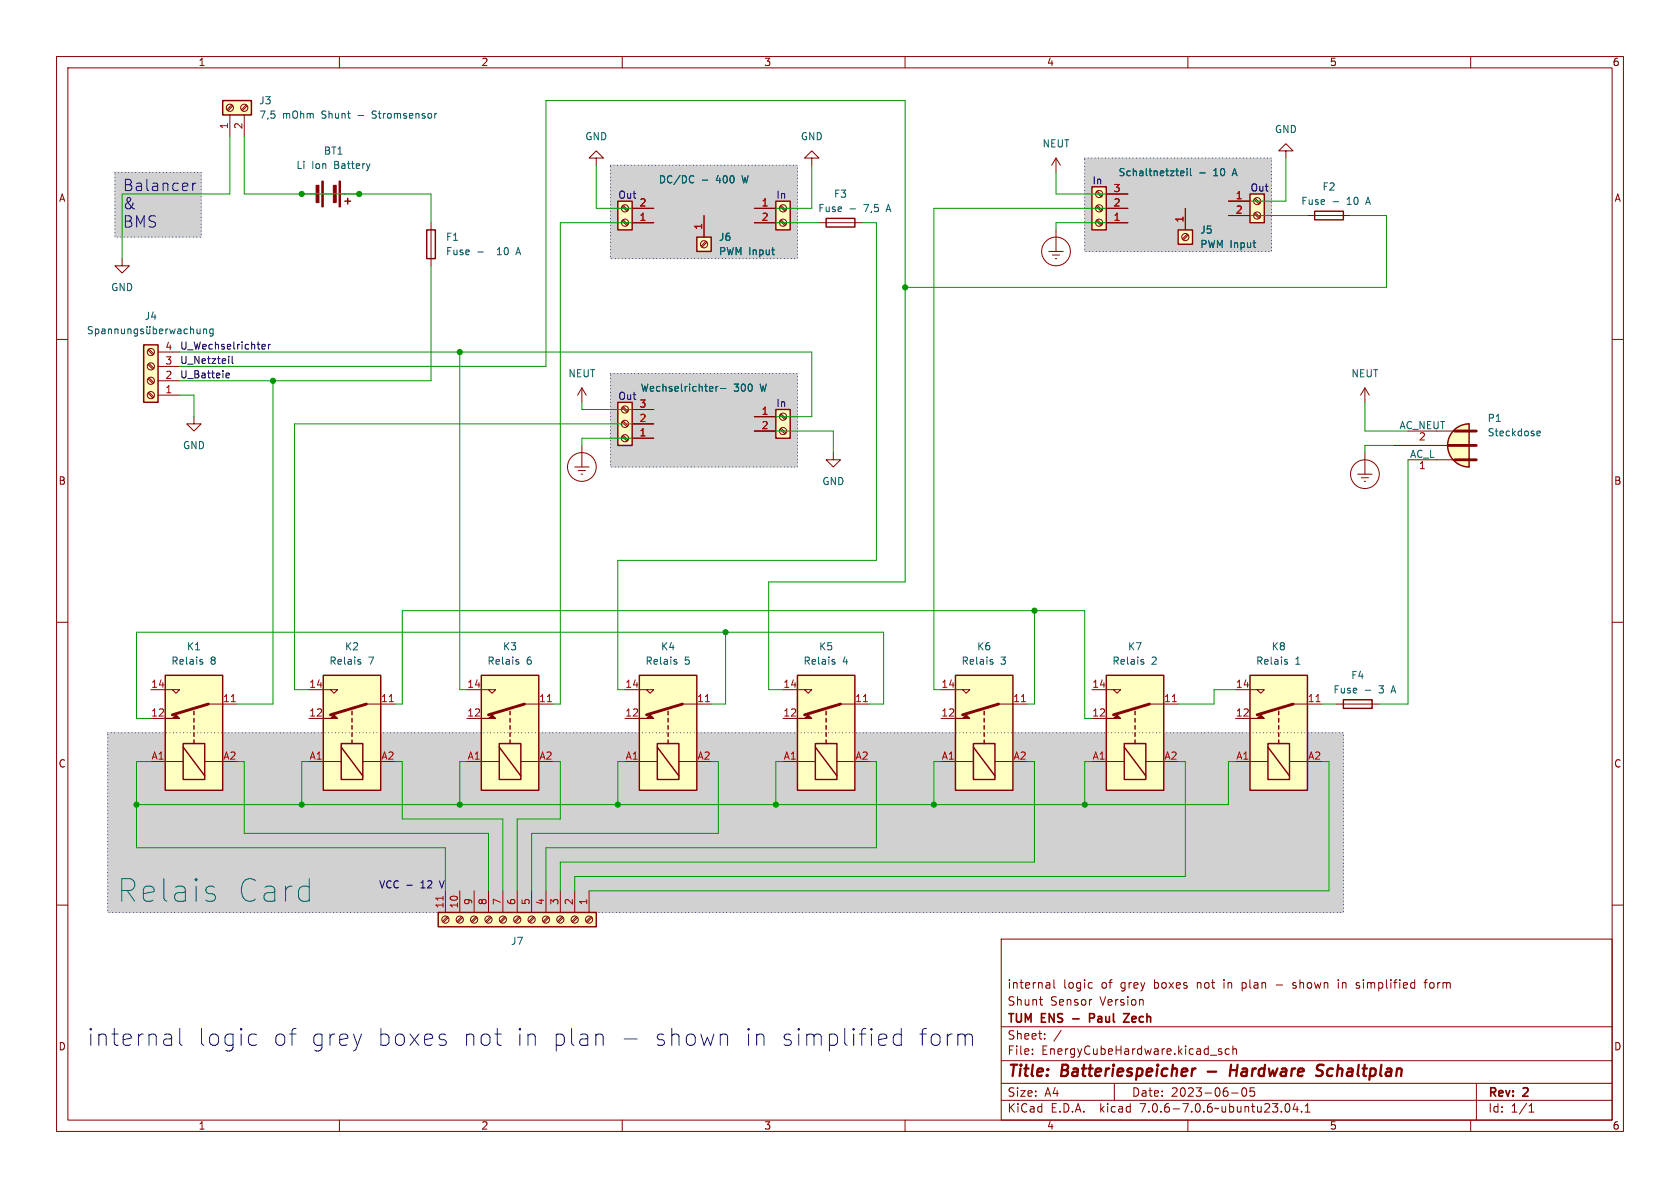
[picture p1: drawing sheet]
<svg xmlns="http://www.w3.org/2000/svg" width="297mm" height="210mm" viewBox="0 0 297 210" stroke-linecap="round" stroke-linejoin="round" font-family="sans-serif">
<g fill="none" stroke="#840000" stroke-width=".18">
<path d="M10 10h277v190h-277zM12 12h273v186h-273zM41 18.5l-.9 .9M41.1 18.7l-.8 .9M43.5 18.5l-.8 .9M43.7 18.7l-.9 .9M60 10v2M110 10v2M160 10v2M210 10v2M260 10v2M40.6 20.3v3.8"/>
<path d="M43.2 20.3v3.8M53.3 34.3h2.6M57.4 34.3h.3M57.9 34.3h.3M58.4 34.3h.3M60.2 34.3h3.3M76.2 39.4v7.6M105.4 27.9h1.3l-1.3-1.2-1.3 1.2h1.3v1.3M110 36.5l.8 .8M110 39l.8 .9M110.2 36.3l.8 .9M110.2 38.9l.8 .8"/>
<path d="M111.8 39.4h3.8M111.8 36.8h3.8M124.5 38.1v3.8M133.3 39.4h3.9M133.3 36.8h3.9M137.9 39l.9 .9M137.9 36.5l.9 .8M138.1 38.9l.8 .8M138.1 36.3l.8 .9M143.5 27.9h1.3l-1.3-1.2-1.3 1.2h1.3v1.3M144.8 39.4h7.6M186.7 27.9v2.6"/>
<path d="M186.7 27.9l-.8 1.3M186.7 27.9l.8 1.3M193.8 34l.9 .8M193.8 36.5l.9 .8M193.8 39l.9 .9M194 33.8l.8 .8M194 36.3l.8 .9M194 38.9l.8 .8M195.6 34.3h3.8M195.6 39.4h3.8M195.6 36.8h3.8M209.5 36.8v3.8"/>
<path d="M217.2 38.1h3.8M217.2 35.6h3.8M221.7 37.8l.9 .8M221.7 35.2l.9 .9M221.9 37.6l.9 .8M221.9 35.1l.9 .8M227.3 26.7h1.3l-1.3-1.3-1.2 1.3h1.2v1.2M231.1 38.1h7.7M10 60h2M21.6 45.7v1.3h1.3l-1.3 1.3-1.3-1.3h1.3M124.8 42.6l-.8 .9M125 42.8l-.9 .9"/>
<path d="M185.4 44.5h2.6M186.1 45.1h1.2M186.6 45.7h.2M186.7 40.6v3.9M209.9 41.4l-.9 .8M210.1 41.6l-.9 .8M285 60h2M26.2 61.9l.8 .8M26.2 64.4l.8 .9M26.2 67l.8 .8M26.2 69.5l.8 .9M26.3 61.7l.9 .9"/>
<path d="M26.3 64.3l.9 .8M26.3 66.8l.9 .8M26.3 69.3l.9 .9M27.9 69.9h3.8M27.9 67.3h3.8M27.9 64.8h3.8M27.9 62.2h3.8M34.3 73.7v1.2h1.3l-1.3 1.3-1.3-1.3h1.3M102.9 68.6v2.5M102.9 78.7v3.9M102.9 68.6l-.8 1.3M102.9 68.6l.7 1.3"/>
<path d="M110 72.1l.8 .8M110 74.6l.8 .8M110 77.1l.8 .9M110.2 71.9l.8 .8M110.2 74.4l.8 .9M110.2 77l.8 .8M111.8 77.5h3.8M111.8 74.9h3.8M111.8 72.4h3.8M133.3 76.2h3.9M133.3 73.7h3.9M137.9 75.9l.9 .8"/>
<path d="M137.9 73.3l.9 .9M138.1 75.7l.8 .8M138.1 73.2l.8 .8M241.3 68.6v2.5M241.3 68.6l-.8 1.3M241.3 68.6l.8 1.3M246.4 78.7h14.6M246.4 78.7h.1M248.9 76.2h8.3M101.6 82.6h2.5M102.2 83.2h1.3M102.7 83.8h.3"/>
<path d="M147.3 80v1.3h1.3l-1.3 1.3-1.3-1.3h1.3M240 83.8h2.6M240.7 84.5h1.2M241.2 85.1h.2M241.3 80v3.8M248.9 81.3h8.3M10 110h2M285 110h2M26.7 121.9h5l-.6 .7-.6-.7M26.7 134.6h5.7M26.7 127h2.5M36.2 134.6h3.2"/>
<path d="M36.8 124.5h5.1M54.6 121.9h5.1l-.6 .7-.7-.7M54.6 134.6h5.7M54.6 127h2.5M64.1 134.6h3.2M64.8 124.5h5M82.5 121.9h5.1l-.6 .7-.6-.7M82.5 134.6h5.8M82.5 127h2.6M92.1 134.6h3.1M92.7 124.5h5.1M110.5 121.9h5.1l-.7 .7-.6-.7"/>
<path d="M110.5 134.6h5.7M110.5 127h2.5M120 134.6h3.2M120.6 124.5h5.1M138.4 121.9h5.1l-.6 .7-.7-.7M138.4 134.6h5.7M138.4 127h2.6M148 134.6h3.1M148.6 124.5h5.1M166.4 121.9h5l-.6 .7-.6-.7M166.4 134.6h5.7M166.4 127h2.5"/>
<path d="M175.9 134.6h3.2M176.5 124.5h5.1M193 121.9h5.1l-.6 .7-.7-.7M193 134.6h5.8M193 127h2.6M202.6 134.6h3.1M203.2 124.5h5.1M218.4 121.9h5.1l-.6 .7-.7-.7M218.4 134.6h5.8M218.4 127h2.6M228 134.6h3.1M228.6 124.5h5.1"/>
<path d="M236.2 124.5h7.6M10 160h2M78.7 157.5v3.8M81.3 157.5v3.8M83.8 157.5v3.8M86.4 157.5v3.8M88.9 157.5v3.8M91.4 157.5v3.8M94 157.5v3.8M96.5 157.5v3.8M99.1 157.5v3.8M101.6 157.5v3.8"/>
<path d="M104.1 157.5v3.8M285 160h2M79.1 162l-.9 .9M79.2 162.2l-.8 .9M81.6 162l-.8 .9M81.8 162.2l-.9 .9M84.2 162l-.9 .9M84.3 162.2l-.8 .9M86.7 162l-.8 .9M86.9 162.2l-.9 .9M89.2 162l-.8 .9M89.4 162.2l-.8 .9"/>
<path d="M91.8 162l-.9 .9M91.9 162.2l-.8 .9M94.3 162l-.8 .9M94.5 162.2l-.9 .9M96.9 162l-.9 .9M97 162.2l-.8 .9M99.4 162l-.8 .9M99.6 162.2l-.9 .9M101.9 162l-.8 .9M102.1 162.2l-.8 .9M104.5 162l-.9 .9M104.6 162.2l-.8 .9"/>
<path d="M177 166h108v32h-108zM183.7 176.7h.6M184 177.6l.3 .1M185.4 173.7l.2 .2v.8M185.6 174.6l-.5 .1M185.6 174.1h-.5M186.3 173.2v1.3l.2 .2M192.7 173.7l.4 .1M192.9 176.7h.1M193.1 174.6l-.4 .1M219.6 173.7v1.5M219.6 174.6l.1 .1"/>
<path d="M219.7 173.7l-.1 .1M225.6 174.1h1.1M228.5 174.6l.5 .1M229 173.7l-.4 .1-.1 .1 .1 .2 .4 .1M236.6 173.2v.1M236.6 173.7v1M239.8 174.1l.5 .2 .1 .1-.1 .2-.4 .1M239.8 173.8h.5M251.7 173.7h.6M252.3 173.2l-.3 .2v1.3M60 198v2M110 198v2"/>
<path d="M160 198v2M177 194.5h108M177 191.5h108M177 187.5h108M177 181.5h108M182.5 186.3v.1M182.5 185.5v.1M184.7 183.6v.1M184.7 182.8v.1M187.6 182.1l-1.3 2M197 191.5v3M210 198v2"/>
<path d="M216 185.5l-.4-.1-.2 .2 .1 .2 .5 .2v.3h-.6M217.3 185.5l-.4-.1-.3 .3v.4l.1 .2h.6M217.7 193.2h1.2M218 185.5l.2-.1 .3 .1 .1 .9M218 184.9v1.5M219.7 192.4l.2-.1a.81 .81 0 0 1 .6 .6 .81 .81 0 0 1-.3 .8l-.2 .1a.81 .81 0 0 1-.3-1.4zM221.7 192.3h-.7v.7l.2-.1h.5l.1 .3-.1 .5-.2 .1-.5-.1M227.3 195.2l.2-.1a.81 .81 0 0 1 .6 .6 .81 .81 0 0 1-.3 .8l-.1 .1a.81 .81 0 0 1-.4-1.4zM229 195l-.4 1.1h.9M229.3 195.6v1M230.1 196.5v.1M230.7 196.6h.9"/>
<path d="M230.7 195.5l.5-.4v1.5M260 198v2M261 191.5v6.5M270.3 196.6h.9M270.3 195.5l.4-.4v1.5"/>
<circle cx="40.6" cy="19" r=".63"/>
<circle cx="43.2" cy="19" r=".63"/>
<circle cx="110.5" cy="36.8" r=".63"/>
<circle cx="110.5" cy="39.4" r=".63"/>
<circle cx="138.4" cy="36.8" r=".63"/>
<circle cx="138.4" cy="39.4" r=".63"/>
<circle cx="194.3" cy="39.4" r=".63"/>
<circle cx="194.3" cy="34.3" r=".63"/>
<circle cx="194.3" cy="36.8" r=".63"/>
<circle cx="222.2" cy="35.6" r=".63"/>
<circle cx="222.2" cy="38.1" r=".63"/>
<circle cx="124.5" cy="43.2" r=".63"/>
<circle cx="186.7" cy="44.4" r="2.54"/>
<circle cx="209.5" cy="41.9" r=".63"/>
<circle cx="26.7" cy="67.3" r=".63"/>
<circle cx="26.7" cy="64.8" r=".63"/>
<circle cx="26.7" cy="62.2" r=".63"/>
<circle cx="26.7" cy="69.8" r=".63"/>
<circle cx="110.5" cy="72.4" r=".63"/>
<circle cx="110.5" cy="77.5" r=".63"/>
<circle cx="110.5" cy="74.9" r=".63"/>
<circle cx="138.4" cy="73.7" r=".63"/>
<circle cx="138.4" cy="76.2" r=".63"/>
<circle cx="102.9" cy="82.5" r="2.54"/>
<circle cx="241.3" cy="83.8" r="2.54"/>
<circle cx="78.7" cy="162.6" r=".63"/>
<circle cx="81.3" cy="162.6" r=".63"/>
<circle cx="83.8" cy="162.6" r=".63"/>
<circle cx="86.4" cy="162.6" r=".63"/>
<circle cx="88.9" cy="162.6" r=".63"/>
<circle cx="91.4" cy="162.6" r=".63"/>
<circle cx="94" cy="162.6" r=".63"/>
<circle cx="96.5" cy="162.6" r=".63"/>
<circle cx="99.1" cy="162.6" r=".63"/>
<circle cx="101.6" cy="162.6" r=".63"/>
<circle cx="104.1" cy="162.6" r=".63"/>
</g>
<path d="M210.8 188.9l-.2 1.3M211.4 188.9l-.4 .1-.2 .3M213.5 189.4h1.5M217.5 189.2h1.2M217.6 188.2l-.2 2M232.8 188.8l.2 .3 .5 .2a.49 .49 0 0 1 .4 .5 .49 .49 0 0 1-.5 .4l-.8-.1M234 188.3a.85 .85 0 0 0-1 .1l-.2 .2" fill="none" stroke="#840000" stroke-width=".4"/>
<path d="M193.3 179.3l-.7-.1v1.5M193.3 179.9l-.7 .1M198.6 179.2h1l-1 1.5h1" fill="none" stroke="#840000" stroke-width=".3"/>
<g fill="#d1d1d1" stroke="#d1d1d1" stroke-width=".18">
<path d="M20.3 30.5h15.3v11.4h-15.3z"/>
<path d="M107.9 66h33.1v16.6h-33.1z"/>
<path d="M19 129.5h218.5v31.8h-218.5z"/>
<path d="M191.8 27.9h33v16.6h-33z"/>
<path d="M107.9 29.2h33.1v16.5h-33.1z"/>
</g>
<g fill="#ffffc2" stroke="#ffffc2" stroke-width=".18">
<path d="M25.4 61h2.5v10.1h-2.5z"/>
<path d="M257.1 76a3.8 3.8 0 0 1 2.6-1.1v7.7a3.8 3.8 0 0 1-3.5-2.4 3.8 3.8 0 0 1 .9-4.2z"/>
<path d="M193 33h2.6v7.6h-2.6z"/>
<path d="M208.3 40.6h2.5v2.6h-2.5z"/>
<path d="M39.4 17.8h5v2.5h-5z"/>
<path d="M221 34.3h2.5v5.1h-2.5z"/>
<path d="M29.2 119.4h10.2v20.3h-10.2z"/>
<path d="M57.1 119.4h10.2v20.3h-10.2z"/>
<path d="M85.1 119.4h10.1v20.3h-10.1z"/>
<path d="M77.5 161.3h27.9v2.5h-27.9z"/>
<path d="M113 119.4h10.2v20.3h-10.2z"/>
<path d="M168.9 119.4h10.2v20.3h-10.2z"/>
<path d="M141 119.4h10.1v20.3h-10.1z"/>
<path d="M137.2 35.6h2.5v5h-2.5z"/>
<path d="M123.2 41.9h2.5v2.6h-2.5z"/>
<path d="M109.2 71.1h2.6v7.6h-2.6z"/>
<path d="M221 119.4h10.1v20.3h-10.1z"/>
<path d="M195.6 119.4h10.1v20.3h-10.1z"/>
<path d="M109.2 35.6h2.6v5h-2.6z"/>
<path d="M137.2 72.4h2.5v5.1h-2.5z"/>
</g>
<g fill="none" stroke="#840000" stroke-width=".25">
<path d="M39.4 17.8h5v2.5h-5zM61 35.6h1M61.5 35.1v1M109.2 35.6h2.6v5h-2.6zM137.2 35.6h2.5v5h-2.5zM146 38.6h5.1v1.5h-5.1zM193 33h2.6v7.6h-2.6zM221 34.3h2.5v5.1h-2.5zM232.4 37.3h5.1v1.6h-5.1zM75.4 40.6h1.6v5.1h-1.6zM123.2 41.9h2.5v2.6h-2.5zM208.3 40.6h2.5v2.6h-2.5z"/>
<path d="M25.4 61h2.5v10.1h-2.5zM109.2 71.1h2.6v7.6h-2.6zM137.2 72.4h2.5v5.1h-2.5zM257.1 76a3.8 3.8 0 0 1 2.6-1.1v7.7a3.8 3.8 0 0 1-3.5-2.4 3.8 3.8 0 0 1 .9-4.2zM29.2 119.4h10.2v20.3h-10.2zM57.1 119.4h10.2v20.3h-10.2zM85.1 119.4h10.1v20.3h-10.1zM113 119.4h10.2v20.3h-10.2zM141 119.4h10.1v20.3h-10.1zM168.9 119.4h10.2v20.3h-10.2zM195.6 119.4h10.1v20.3h-10.1zM221 119.4h10.1v20.3h-10.1z"/>
<path d="M32.4 131.4h3.8v6.4h-3.8zM32.4 132.1l3.8 5.1M34.3 125.7v.7M34.3 127v.6M34.3 128.3v.6M34.3 129.5v.7M34.3 130.8v.6M60.3 131.4h3.8v6.4h-3.8zM60.3 132.1l3.8 5.1M62.2 125.7v.7M62.2 127v.6M62.2 128.3v.6"/>
<path d="M62.2 129.5v.7M62.2 130.8v.6M88.3 131.4h3.8v6.4h-3.8zM88.3 132.1l3.8 5.1M90.2 125.7v.7M90.2 127v.6M90.2 128.3v.6M90.2 129.5v.7M90.2 130.8v.6M116.2 131.4h3.8v6.4h-3.8zM116.2 132.1l3.8 5.1M118.1 125.7v.7"/>
<path d="M118.1 127v.6M118.1 128.3v.6M118.1 129.5v.7M118.1 130.8v.6M144.1 131.4h3.9v6.4h-3.9zM144.1 132.1l3.9 5.1M146 125.7v.7M146 127v.6M146 128.3v.6M146 129.5v.7M146 130.8v.6M172.1 131.4h3.8v6.4h-3.8z"/>
<path d="M172.1 132.1l3.8 5.1M174 125.7v.7M174 127v.6M174 128.3v.6M174 129.5v.7M174 130.8v.6M198.8 131.4h3.8v6.4h-3.8zM198.8 132.1l3.8 5.1M200.7 125.7v.7M200.7 127v.6M200.7 128.3v.6M200.7 129.5v.7"/>
<path d="M200.7 130.8v.6M224.2 131.4h3.8v6.4h-3.8zM224.2 132.1l3.8 5.1M226.1 125.7v.7M226.1 127v.6M226.1 128.3v.6M226.1 129.5v.7M226.1 130.8v.6M237.5 123.7h5.1v1.5h-5.1zM77.5 161.3h27.9v2.5h-27.9z"/>
</g>
<g fill="none" stroke="#006464" stroke-width=".18">
<path d="M65.4 28.9l-.3 .9M77.2 20.1l-.3 .2M122.4 31.1l.2 .1M122.6 32.2l-.2 .1M124.2 31.8h.9M150.3 36.9h1M208.7 30.6l.6-.1-.1-.2-.3-.1-.2 .2 .1 .6h.4M209.9 29.8v.1M209.9 30.2v.9M210.5 29.8v1.1l.1 .2M212.1 30.6h1M235.7 35.7h.9"/>
<path d="M16.3 57.8l-.5-.1-.1 .2v.3l.5 .3 .1 .3-.2 .2-.5-.1M16.9 58.2h.3l.3 .2-.1 .5h-.5M16.9 58.2v1.2M18 58.2h.5l.1 .8M18.6 58.5h-.5l-.1 .2 .1 .3 .5-.1M19.2 58.3l.2-.1h.3v.8M19.2 58.2v.8M20.3 58.3l.2-.1h.3l.1 .8M20.3 58.2v.8M21.5 58.2v.7l.3 .1 .2-.1M22 58.2v.8M22.6 58.3l.2-.1h.3l.1 .8"/>
<path d="M22.6 58.2v.8M24.3 58.2h-.4l-.2 .2 .1 .5h.5M24.3 58.2v1l-.2 .2h-.3M25.3 58.2h-.3l-.1 .1v.2l.4 .1v.3h-.4M25.9 58.2l.1 .7 .3 .1 .2-.1M26 57.7v.2M26.5 57.7v.2M26.5 58.2v.8M27.1 58.2h.4l.2 .2-.1 .5h-.5M27.1 57.7v1.3M28.2 58.6l.6-.1-.1-.3h-.3l-.2 .1v.6h.5M29.3 58.2v.8"/>
<path d="M29.7 58.2l-.4 .2M30 58.2l.2 .8 .3-.6 .2 .6 .3-.8M31.4 58.2h.5l.1 .8M32 58.5h-.4l-.2 .2 .2 .3 .4-.1M33.1 58.2h-.3l-.3 .2 .2 .5h.4M33.7 58.3l.2-.1h.3v.8M33.7 57.7v1.3M34.8 58.2l.1 .7 .3 .1 .2-.1M35.4 58.2v.8M36 58.3l.2-.1h.3v.8M36 58.2v.8M37.7 58.2h-.4l-.2 .2 .1 .5h.5"/>
<path d="M37.7 58.2v1l-.3 .2h-.3M84.5 44.5h.9M136.4 44.2h.5M136.8 45h.1M221.5 42.9h.5M221.9 43.8h.1M126 68.4v.2l-.6 .1M126.6 68.3v.9M126.9 68.3l-.3 .3M127.4 68.7h.9M271.7 76.6l.6-.1v-.2l-.4-.1-.2 .2 .1 .6h.5M35.5 117l.3 .1 .1 .1-.2 .2h-.3"/>
<path d="M35.5 116.6h.3M63.4 117l.3 .1 .1 .1-.2 .2h-.2M63.4 116.6h.3M91.4 117l.3 .1v.1l-.1 .2h-.3M91.4 116.6h.3M119.3 117l.3 .1 .1 .1-.2 .2h-.2M119.3 116.6h.3M147.3 117l.3 .1v.1l-.2 .2h-.2M147.3 116.6h.3M175.2 117l.3 .1 .1 .1-.2 .2h-.3M175.2 116.6h.3M201.9 117l.3 .1v.1l-.1 .2h-.3"/>
<path d="M201.9 116.6h.3M227.3 117l.3 .1v.1l-.1 .2h-.3M227.3 116.6h.3M241.4 122h.9M37.9 158.2l.2 .4-.2 .5"/>
</g>
<path d="M256 78.7h5M257.2 76.2h3.8M257.2 81.3h3.8M36.8 124.5l-6.3 1.9M64.8 124.5l-6.4 1.9M92.7 124.5l-6.3 1.9M120.6 124.5l-6.3 1.9M148.6 124.5l-6.4 1.9M176.5 124.5l-6.3 1.9M203.2 124.5l-6.4 1.9M228.6 124.5l-6.4 1.9" fill="none" stroke="#840000" stroke-width=".51"/>
<g fill="#840000" stroke="#840000" stroke-width=".18">
<path d="M56.9 32h.2v4.6h-.2z"/>
<path d="M59.9 32h.3v4.6h-.3z"/>
<path d="M55.9 32.8h.5v3h-.5z"/>
<path d="M58.9 32.8h.5v3h-.5z"/>
<path d="M29.2 127h1.3l.6-.6 .6 .6z"/>
<path d="M57.1 127h1.3l.7-.6 .6 .6z"/>
<path d="M85.1 127h1.3l.6-.6 .6 .6z"/>
<path d="M113 127h1.3l.6-.6 .7 .6z"/>
<path d="M168.9 127h1.3l.6-.6 .6 .6z"/>
<path d="M141 127h1.2l.7-.6 .6 .6z"/>
<path d="M221 127h1.2l.7-.6 .6 .6z"/>
<path d="M195.6 127h1.2l.7-.6 .6 .6z"/>
</g>
<path d="M40.9 124h.7M68.8 124h.7M96.8 124h.7M124.7 124h.7M152.6 124h.8M180.6 124h.7M207.3 124h.7M232.7 124h.7M78.3 158.4v.7" fill="none" stroke="#a90000" stroke-width=".18"/>
<path d="M40 66.7h.5M40 66h.4l.2 .3-.6 .1M40.4 63v.1M40.4 63.4v.9M41 63v1.1l.2 .2M46.3 61.5l.2 .2h.3M46.3 61.1l.2-.2h.2l.2 .2v.1l-.6 .1M47.5 60.9v.8M47.8 60.9l-.3 .2M71.9 156.5h1" fill="none" stroke="#0f0f0f" stroke-width=".18"/>
<g fill="none" stroke="#0000c2" stroke-width=".18">
<path d="M34.1 32.4v1.3M34.6 32.4a.51 .51 0 0 0-.5 .3M29.9 182.8l.3 .1 .1 .3v1.6M30.3 184.7l-.2 .1M30.3 183.5l-.2 .2M31.8 181.8v2.6l.1 .3 .3 .1M44.5 182.8h.6l.2 .1M45.3 184.7l-.2 .1h-.6M78.1 183.8l.7 .1 .1 .5-.1 .3-.3 .1h-.6M78.1 182.8l.7 .1M87.5 182.8h1.1M88.1 184.7l.5 .1"/>
<path d="M105.5 182.9l.3-.1 .7 .1 .1 .3v1.6M110.3 183.7h2.3M127.5 182.9l.3-.1 .7 .1 .1 .3v1.6M134.2 182.8h.4l.3 .1 .2 .3v1.6M155.3 183.8l1.5-.3-.2-.6-.3-.1h-.5l-.3 .1-.2 .3v1.2l.2 .3 .3 .1h.5l.3-.1M159.3 182.9l-.2-.1h-.6l-.4 .3-.2 .3v.8l.3 .5 .3 .1h.6l.2-.1M169.8 182.8l.7 .1 .1 .3M170.6 183.2l.2-.3 .3-.1 .7 .1 .1 .3v1.6M170.6 183.2v1.6"/>
</g>
<path d="M20.3 30.5h15.3v11.4h-15.3v-11.4M107.9 29.2h33.1v16.5h-33.1v-16.5M191.8 27.9h33v16.6h-33v-16.6M107.9 66h33.1v16.6h-33.1v-16.6M19 129.5h218.5v31.8h-218.5v-31.8" fill="none" stroke="#000048" stroke-width=".18" stroke-dasharray="0 .6"/>
<g fill="none" stroke="#009600" stroke-width=".18">
<path d="M40.6 24.1v10.2h-19v11.4M43.2 24.1v10.2h33v5.1M105.4 29.2v7.6h10.2M115.6 39.4h-16.5v85.1h-1.3M133.3 39.4h11.5M143.5 29.2v7.6h-10.2M152.4 39.4h2.5v59.7h-45.7v22.8h1.3M186.7 30.5v3.8h12.7M199.4 39.4h-12.7v1.2M199.4 36.8h-34.3v85.1h1.3M217.2 38.1h13.9M227.3 27.9v7.7h-10.1"/>
<path d="M238.8 38.1h6.3v12.7h-85.1M76.2 47v20.3h-44.5M31.7 64.8h64.8v-47h63.5v85.1h-24.1v19h2.5M31.7 62.2h111.8v11.5h-10.2M31.7 69.9h2.6v3.8M48.3 67.3v57.2h-6.4M81.3 62.2v59.7h1.2M102.9 71.1v1.3h12.7M115.6 77.5h-12.7v1.2M115.6 74.9h-63.5v47h2.5M133.3 76.2h14v3.8M241.3 71.1v5.1h7.6"/>
<path d="M246.4 78.7h-5.1v1.3M248.9 81.3v43.2h-5.1M128.3 111.8v12.7h-2.6M182.9 108v16.5h-1.3M26.7 134.6h-2.6v15.3h54.6v7.6M41.9 134.6h1.3v12.7h43.2v10.2M54.6 134.6h-1.3v7.6M69.8 134.6h1.3v10.2h17.8v12.7M69.8 124.5h1.3v-16.5h120.7v19h1.2M82.5 134.6h-1.2v7.6M97.8 134.6h1.3v10.2h-7.7v12.7M110.5 134.6h-1.3v7.6"/>
<path d="M125.7 134.6h1.3v12.7h-33v10.2M138.4 134.6h-1.2v7.6M153.7 134.6h1.2v15.3h-58.4v7.6M153.7 124.5h2.5v-12.7h-132.1v15.2h2.6M166.4 134.6h-1.3v7.6M181.6 134.6h1.3v17.8h-83.8v5.1M193 134.6h-1.2v7.6M208.3 134.6h1.2v20.3h-107.9v2.6M218.4 134.6h-1.2v7.6h-193.1M218.4 121.9h-3.8v2.6h-6.3M233.7 134.6h1.2v22.9h-130.8M233.7 124.5h2.5"/>
</g>
<g fill="#009600" stroke="#009600" stroke-width=".18">
<circle cx="191.8" cy="142.2" r=".46"/>
<circle cx="128.3" cy="111.8" r=".46"/>
<circle cx="137.2" cy="142.2" r=".46"/>
<circle cx="165.1" cy="142.2" r=".46"/>
<circle cx="24.1" cy="142.2" r=".46"/>
<circle cx="48.3" cy="67.3" r=".46"/>
<circle cx="63.5" cy="34.3" r=".46"/>
<circle cx="53.3" cy="34.3" r=".46"/>
<circle cx="160" cy="50.8" r=".46"/>
<circle cx="182.9" cy="108" r=".46"/>
<circle cx="81.3" cy="142.2" r=".46"/>
<circle cx="53.3" cy="142.2" r=".46"/>
<circle cx="109.2" cy="142.2" r=".46"/>
<circle cx="81.3" cy="62.2" r=".46"/>
</g>
<g font-size="5.6" fill="#006464">
<text x="20.7" y="159.7">Relais</text>
<text x="41.7" y="159.7">Card</text>
</g>
<g font-size="4.2" fill="#0000c2">
<text x="15.2" y="185.2">internal</text>
<text x="34.7" y="185.2">logic</text>
<text x="47.8" y="185.2">of</text>
<text x="54.4" y="185.2">grey</text>
<text x="66" y="185.2">boxes</text>
<text x="81" y="185.2">not</text>
<text x="90.2" y="185.2">in</text>
<text x="96.5" y="185.2">plan</text>
<text x="114.2" y="185.2">shown</text>
<text x="130.1" y="185.2">in</text>
<text x="136.4" y="185.2">simplified</text>
<text x="160.5" y="185.2">form</text>
</g>
<g font-size="2.8" fill="#0000c2">
<text x="21.6" y="33.9">Balancer</text>
<text x="21.6" y="37.2">&amp;</text>
<text x="21.6" y="40.4">BMS</text>
</g>
<g font-size="2.8" fill="#840000">
<text x="178" y="190.9">Title:</text>
<text x="187.7" y="190.9">Batteriespeicher</text>
<text x="219.1" y="190.9">Hardware</text>
<text x="235.2" y="190.9">Schaltplan</text>
</g>
<g font-size="2.1" fill="#840000">
<text x="178" y="178">Shunt</text>
<text x="178" y="175">internal</text>
<text x="185.7" y="178">Sensor</text>
<text x="187.9" y="175">logic</text>
<text x="194.5" y="178">Version</text>
<text x="194.7" y="175">of</text>
<text x="198.3" y="175">grey</text>
<text x="204.3" y="175">boxes</text>
<text x="212" y="175">not</text>
<text x="216.9" y="175">in</text>
<text x="220.2" y="175">plan</text>
<text x="229.6" y="175">shown</text>
<text x="237.7" y="175">in</text>
<text x="241.1" y="175">simplified</text>
<text x="253.4" y="175">form</text>
<text x="178" y="184">Sheet:</text>
<text x="178" y="181.2">TUM</text>
<text x="184.2" y="181.2">ENS</text>
<text x="190.3" y="181.2">-</text>
<text x="193.9" y="181.2">Paul</text>
<text x="200.6" y="181.2">Zech</text>
<text x="178" y="186.7">File:</text>
<text x="184.1" y="186.7">EnergyCubeHardware.kicad_sch</text>
<text x="178" y="196.9">KiCad</text>
<text x="178" y="194.1">Size:</text>
<text x="184.7" y="194.1">A4</text>
<text x="185.7" y="196.9">E.D.A.</text>
<text x="194.6" y="196.9">kicad</text>
<text x="200" y="194.1">Date:</text>
<text x="201.8" y="196.9">7.0.6-7.0.6~ubuntu23.04.1</text>
<text x="207" y="194.1">2023-06-05</text>
<text x="263" y="194.3">Rev:</text>
<text x="263" y="196.9">Id:</text>
<text x="267.1" y="196.9">1/1</text>
<text x="269.4" y="194.3">2</text>
</g>
<g font-size="1.8" fill="#840000">
<text x="35" y="11.9">1</text>
<text x="85" y="11.9">2</text>
<text x="135" y="11.9">3</text>
<text x="185" y="11.9">4</text>
<text x="235" y="11.9">5</text>
<text x="285" y="11.9">6</text>
<text x="10.3" y="35.9">A</text>
<text x="285.3" y="35.9">A</text>
<text x="10.3" y="85.9">B</text>
<text x="285.3" y="85.9">B</text>
<text x="10.3" y="135.9">C</text>
<text x="285.3" y="135.9">C</text>
<text x="10.3" y="185.9">D</text>
<text x="285.3" y="185.9">D</text>
<text x="35" y="199.9">1</text>
<text x="85" y="199.9">2</text>
<text x="135" y="199.9">3</text>
<text x="185" y="199.9">4</text>
<text x="235" y="199.9">5</text>
<text x="285" y="199.9">6</text>
</g>
<g font-size="1.8" fill="#a90000">
<text x="40.4" y="22.9" transform="rotate(-90 40.4 22.9)">1</text>
<text x="42.9" y="22.9" transform="rotate(-90 42.9 22.9)">2</text>
<text x="196.8" y="34">3</text>
<text x="218.4" y="35.3">1</text>
<text x="113" y="39.1">1</text>
<text x="113" y="36.6">2</text>
<text x="124.2" y="40.7" transform="rotate(-90 124.2 40.7)">1</text>
<text x="134.5" y="36.6">1</text>
<text x="134.5" y="39.1">2</text>
<text x="196.8" y="39.1">1</text>
<text x="196.8" y="36.6">2</text>
<text x="209.3" y="39.4" transform="rotate(-90 209.3 39.4)">1</text>
<text x="218.4" y="37.8">2</text>
<text x="29.1" y="64.5">3</text>
<text x="29.1" y="62">4</text>
<text x="29.1" y="69.6">1</text>
<text x="29.1" y="67.1">2</text>
<text x="113" y="77.2">1</text>
<text x="113" y="74.7">2</text>
<text x="113" y="72.1">3</text>
<text x="134.5" y="73.4">1</text>
<text x="134.5" y="75.9">2</text>
<text x="250.8" y="83.3">1</text>
<text x="250.8" y="78.2">2</text>
<text x="26.6" y="121.7">14</text>
<text x="39.3" y="124.2">11</text>
<text x="54.6" y="121.7">14</text>
<text x="67.3" y="124.2">11</text>
<text x="82.5" y="121.7">14</text>
<text x="95.2" y="124.2">11</text>
<text x="110.4" y="121.7">14</text>
<text x="123.1" y="124.2">11</text>
<text x="138.4" y="121.7">14</text>
<text x="151.1" y="124.2">11</text>
<text x="166.3" y="121.7">14</text>
<text x="179" y="124.2">11</text>
<text x="193" y="121.7">14</text>
<text x="205.7" y="124.2">11</text>
<text x="218.4" y="121.7">14</text>
<text x="231.1" y="124.2">11</text>
<text x="26.6" y="126.7">12</text>
<text x="54.6" y="126.7">12</text>
<text x="82.5" y="126.7">12</text>
<text x="110.4" y="126.7">12</text>
<text x="138.4" y="126.7">12</text>
<text x="166.3" y="126.7">12</text>
<text x="193" y="126.7">12</text>
<text x="218.4" y="126.7">12</text>
<text x="26.7" y="134.4">A1</text>
<text x="39.4" y="134.4">A2</text>
<text x="54.6" y="134.4">A1</text>
<text x="67.3" y="134.4">A2</text>
<text x="82.6" y="134.4">A1</text>
<text x="95.3" y="134.4">A2</text>
<text x="110.5" y="134.4">A1</text>
<text x="123.2" y="134.4">A2</text>
<text x="138.4" y="134.4">A1</text>
<text x="151.1" y="134.4">A2</text>
<text x="166.4" y="134.4">A1</text>
<text x="179.1" y="134.4">A2</text>
<text x="193.1" y="134.4">A1</text>
<text x="205.8" y="134.4">A2</text>
<text x="218.5" y="134.4">A1</text>
<text x="231.2" y="134.4">A2</text>
<text x="78.5" y="160.7" transform="rotate(-90 78.5 160.7)">11</text>
<text x="81" y="160.7" transform="rotate(-90 81 160.7)">10</text>
<text x="83.6" y="160.1" transform="rotate(-90 83.6 160.1)">9</text>
<text x="86.1" y="160.1" transform="rotate(-90 86.1 160.1)">8</text>
<text x="88.6" y="160.1" transform="rotate(-90 88.6 160.1)">7</text>
<text x="91.2" y="160.1" transform="rotate(-90 91.2 160.1)">6</text>
<text x="93.7" y="160.1" transform="rotate(-90 93.7 160.1)">5</text>
<text x="96.3" y="160.1" transform="rotate(-90 96.3 160.1)">4</text>
<text x="98.8" y="160.1" transform="rotate(-90 98.8 160.1)">3</text>
<text x="101.3" y="160.1" transform="rotate(-90 101.3 160.1)">2</text>
<text x="103.9" y="160.1" transform="rotate(-90 103.9 160.1)">1</text>
</g>
<g font-size="1.8" fill="#006464">
<text x="45.7" y="18.6">J3</text>
<text x="45.7" y="21.2">7,5</text>
<text x="49.9" y="21.2">mOhm</text>
<text x="57" y="21.2">Shunt</text>
<text x="63.5" y="21.2">-</text>
<text x="66.3" y="21.2">Stromsensor</text>
<text x="225.3" y="23.7">GND</text>
<text x="57.2" y="27.5">BT1</text>
<text x="103.4" y="25">GND</text>
<text x="141.5" y="25">GND</text>
<text x="184.2" y="26.3">NEUT</text>
<text x="52.3" y="30.1">Li</text>
<text x="55.1" y="30.1">Ion</text>
<text x="59.2" y="30.1">Battery</text>
<text x="116.4" y="32.6">DC/DC</text>
<text x="126.7" y="32.6">400</text>
<text x="131.5" y="32.6">W</text>
<text x="147.3" y="35.2">F3</text>
<text x="197.7" y="31.3">Schaltnetzteil</text>
<text x="214.6" y="31.3">10</text>
<text x="218.2" y="31.3">A</text>
<text x="233.7" y="33.9">F2</text>
<text x="144.6" y="37.7">Fuse</text>
<text x="152.8" y="37.7">7,5</text>
<text x="157" y="37.7">A</text>
<text x="212.1" y="41.5">J5</text>
<text x="229.9" y="36.4">Fuse</text>
<text x="238.2" y="36.4">10</text>
<text x="241.8" y="36.4">A</text>
<text x="78.7" y="42.8">F1</text>
<text x="78.7" y="45.3">Fuse</text>
<text x="88.2" y="45.3">10</text>
<text x="91.8" y="45.3">A</text>
<text x="127" y="42.8">J6</text>
<text x="127" y="45.3">PWM Input</text>
<text x="212.1" y="44">PWM Input</text>
<text x="19.6" y="51.7">GND</text>
<text x="25.5" y="56.7">J4</text>
<text x="100.4" y="66.9">NEUT</text>
<text x="113.2" y="69.4">Wechselrichter-</text>
<text x="129.7" y="69.4">300</text>
<text x="134.5" y="69.4">W</text>
<text x="238.8" y="66.9">NEUT</text>
<text x="247.3" y="75.9">AC_NEUT</text>
<text x="262.9" y="74.8">P1</text>
<text x="262.9" y="77.3">Steckdose</text>
<text x="32.3" y="79.6">GND</text>
<text x="249.2" y="81">AC_L</text>
<text x="145.3" y="86">GND</text>
<text x="30.2" y="117.7">Relais</text>
<text x="32.9" y="115.2">K1</text>
<text x="37.2" y="117.7">8</text>
<text x="58.1" y="117.7">Relais</text>
<text x="60.9" y="115.2">K2</text>
<text x="65.1" y="117.7">7</text>
<text x="86.1" y="117.7">Relais</text>
<text x="88.8" y="115.2">K3</text>
<text x="93.1" y="117.7">6</text>
<text x="114" y="117.7">Relais</text>
<text x="116.8" y="115.2">K4</text>
<text x="121" y="117.7">5</text>
<text x="142" y="117.7">Relais</text>
<text x="144.7" y="115.2">K5</text>
<text x="148.9" y="117.7">4</text>
<text x="169.9" y="117.7">Relais</text>
<text x="172.6" y="115.2">K6</text>
<text x="176.9" y="117.7">3</text>
<text x="196.6" y="117.7">Relais</text>
<text x="199.3" y="115.2">K7</text>
<text x="203.5" y="117.7">2</text>
<text x="222" y="117.7">Relais</text>
<text x="224.7" y="115.2">K8</text>
<text x="228.9" y="117.7">1</text>
<text x="235.6" y="122.8">Fuse</text>
<text x="238.8" y="120.2">F4</text>
<text x="243.9" y="122.8">3</text>
<text x="246.3" y="122.8">A</text>
<text x="90.2" y="167.2">J7</text>
</g>
<g font-size="1.8" fill="#0f0f0f">
<text x="109.2" y="35.2">Out</text>
<text x="137.2" y="35.2">In</text>
<text x="193" y="32.7">In</text>
<text x="221" y="33.9">Out</text>
<text x="31.7" y="64.4">U_Netzteil</text>
<text x="31.7" y="61.9">U_Wechselrichter</text>
<text x="31.7" y="67">U_Batteie</text>
<text x="109.2" y="70.8">Out</text>
<text x="137.2" y="72">In</text>
<text x="66.9" y="157.1">VCC -</text>
<text x="74.5" y="157.1">12</text>
<text x="78.1" y="157.1">V</text>
</g>
</svg>
